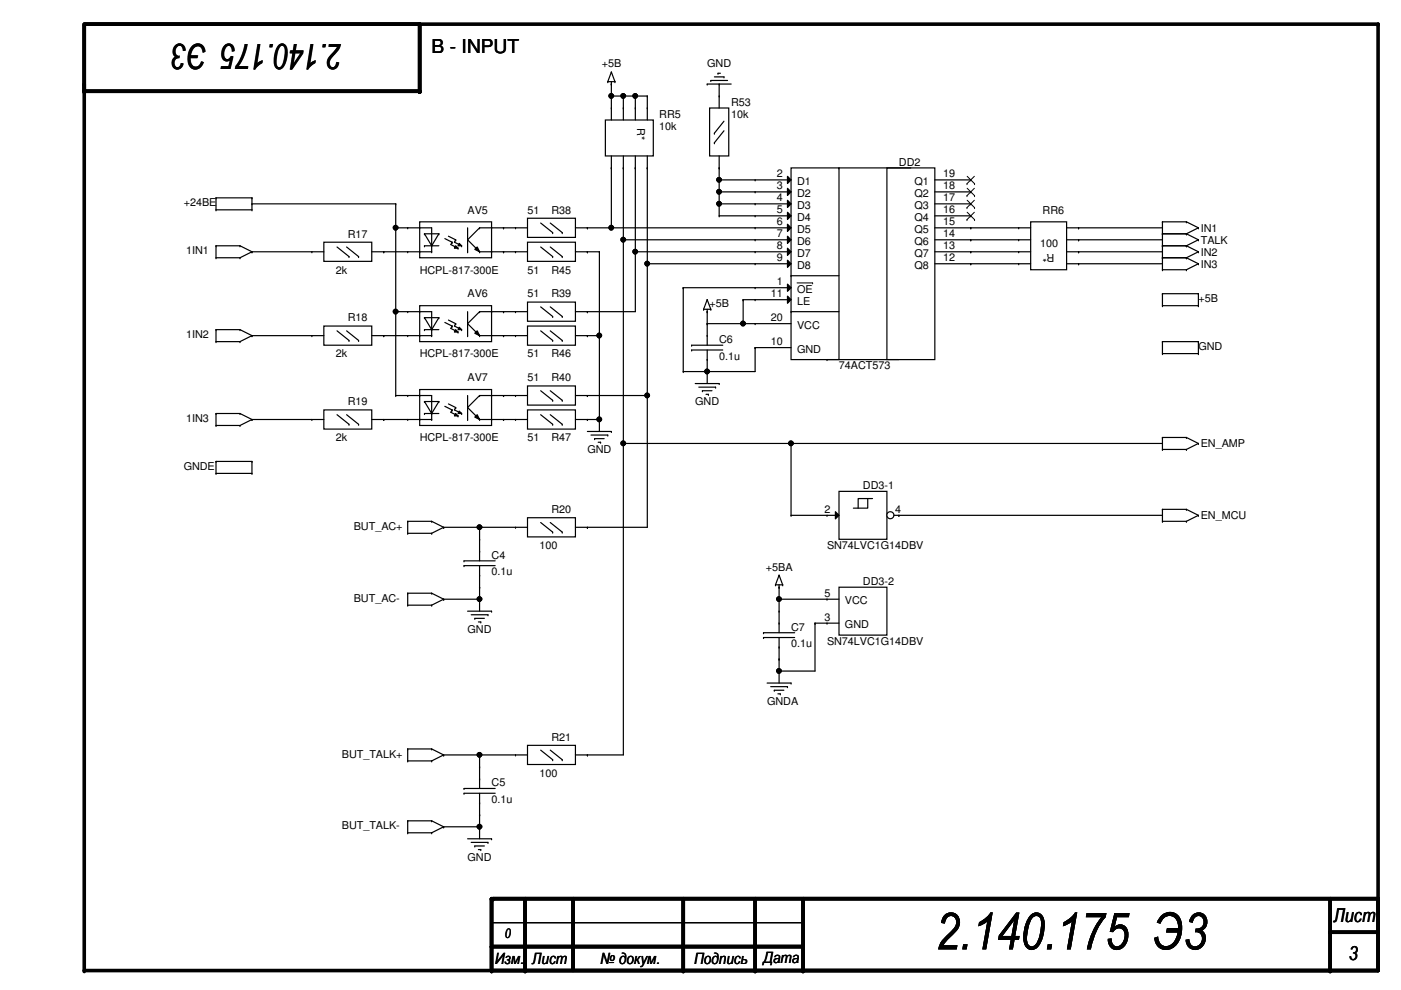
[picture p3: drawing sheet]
<svg xmlns="http://www.w3.org/2000/svg" width="297mm" height="210mm" viewBox="0 0 297 210" stroke-linecap="round" stroke-linejoin="round" font-family="sans-serif">
<path d="M17.9 5.1h274.3v200.7h-274.3v-200.4M89 5.1v14.2h-71.1M104.2 190.5v15.3M104.5 190.5h187.7M111.3 190.5v15.3M121.5 190.5v15M144.9 190.5v15.3M160.1 190.5v15.3M170.3 190.5v15.3M282 197.7h10.2M282 190.5v15.3M104.2 200.7h66.1" fill="none" stroke="#000" stroke-width=".76"/>
<g fill="#000">
<circle cx="17.9" cy="19.3" r=".38"/>
<circle cx="17.9" cy="17.8" r=".38"/>
<circle cx="89" cy="5.1" r=".38"/>
<circle cx="89" cy="19.3" r=".38"/>
<circle cx="292.2" cy="5.1" r=".38"/>
<circle cx="104.2" cy="190.5" r=".38"/>
<circle cx="104.5" cy="190.5" r=".38"/>
<circle cx="282" cy="197.7" r=".38"/>
<circle cx="292.2" cy="190.5" r=".38"/>
<circle cx="17.9" cy="205.8" r=".38"/>
<circle cx="104.2" cy="205.8" r=".38"/>
<circle cx="104.2" cy="200.7" r=".38"/>
<circle cx="111.3" cy="205.8" r=".38"/>
<circle cx="121.5" cy="205.5" r=".38"/>
<circle cx="144.9" cy="205.8" r=".38"/>
<circle cx="160.1" cy="205.8" r=".38"/>
<circle cx="170.3" cy="205.8" r=".38"/>
<circle cx="282" cy="205.8" r=".38"/>
</g>
<g fill="none" stroke="#000" stroke-width=".25">
<path d="M128.9 17.3h.1M128.9 17.3h1.5M129.6 17.8h.1M129.6 15.3h.1M129.6 17.3v.5M129.6 15.3l-.7 2M129.6 15.3l.8 2M130.4 17.3h.1M149.9 17.8h.1M149.9 17.8h5.1M150.7 17.1h.1M150.7 17.1h3.6"/>
<path d="M151.5 16.3h2M152.2 15.5h.1M152.2 15.5h.5M153.5 16.3h.1M128.4 25.4h10.1v7.7h-10.1zM129.6 35.6h.1M129.6 22.9h.1M129.6 22.9v2.5M129.6 33.1v2.5M132.2 35.6h.1M132.2 22.9h.1M132.2 22.9v2.5"/>
<path d="M132.2 33.1v2.5M134.7 35.6h.1M134.7 22.9h.1M134.7 22.9v2.5M134.7 33.1v2.5M137.2 35.6h.1M137.2 22.9h.1M137.2 22.9v2.5M137.2 33.1v2.5M150.4 22.9h4.1v10.2h-4.1zM151.5 28.2h.1M151.5 30.3h.1"/>
<path d="M152.5 20.4h.1M152.5 35.6h.1M152.5 20.4v2.5M152.5 33.1v2.5M153.5 25.7l-2 2.5M153.5 27.7l-2 2.6M45.8 44.5h.1M45.8 42h.1M45.8 54.7h.1M45.8 52.1h.1M45.8 42v2.5M45.8 52.1v2.6"/>
<path d="M45.8 52.1h5.1M45.8 54.7h5.1M45.8 44.5h7.6M45.8 42h7.6M50.9 54.7h.1M50.9 52.1h.1M50.9 52.1l2.5 1.3M53.4 42h.1M53.4 44.5h.1M53.4 53.4h.1M53.4 42v2.5M53.4 53.4l-2.5 1.3"/>
<path d="M66.1 53.4h.1M66.1 53.4h2.6M68.7 51.4h10.1v4h-10.1zM71.5 52.4l2.5 2M73.5 52.4l2.5 2M74 54.4h.1M76 54.4h.1M78.8 53.4h2.6M81.4 53.4h.1M86.4 48.3h.1M86.4 53.4h.1M86.4 53.4h5.1"/>
<path d="M86.4 48.3h5.1v5.1M89 47h15.2v7.7h-15.2zM89 48.3h.1M89 53.4h.1M90 49.6h.1M90 52.1h.1M90 49.6h3M90 52.1h3M90 49.6l1.5 2.5M91.5 53.4h.1M91.5 52.1h.1M93 49.6h.1"/>
<path d="M93 49.6l-1.5 2.5M94.3 50.6l1.5 .8M95.1 50.1l1.5 .7M95.8 51.4h.1M95.8 51.4l-.2 .5 1.5 .7M96.6 52.1l.5 .5h-.8zM96.6 50.8h.1M96.6 50.8l-.3 .6 1.6 .7M97.1 52.6h.1M97.4 51.6l.5 .5h-.8zM97.9 52.1h.1M99.1 53.4h.1"/>
<path d="M99.1 48.3v5.1M100.7 52.9l.5-.5 .5 1zM101.7 48.3h.1M101.7 53.4h.1M101.7 53.4h5.1M101.7 48.3h5.1M101.7 48.3l-2.6 2.5 2.6 2.6M104.2 53.4h.1M104.2 48.3h.1M106.8 53.4h.1M106.8 48.3h.1M109.3 53.4h.1"/>
<path d="M109.3 48.3h.1M109.3 53.4h2.5M109.3 48.3h2.5M111.8 51.4h10.2v4h-10.2zM111.8 46.3h10.2v4h-10.2zM114.6 52.4l2.6 2M114.6 47.3l2.6 2M116.7 52.4l2.5 2M116.7 47.3l2.5 2M117.2 54.4h.1M117.2 49.3h.1M119.2 54.4h.1"/>
<path d="M119.2 49.3h.1M122 53.4h2.5M122 48.3h2.5M124.5 53.4h.1M124.5 48.3h.1M216 48.3h.1M216 50.8h.1M216 53.4h.1M216 55.9h.1M216 53.4h2.5M216 48.3h2.5M216 55.9h2.5"/>
<path d="M216 50.8h2.5M218.5 47h7.6v10.2h-7.6zM226.1 53.4h2.6M226.1 48.3h2.6M226.1 55.9h2.6M226.1 50.8h2.6M228.7 55.9h.1M228.7 53.4h.1M228.7 50.8h.1M228.7 48.3h.1M246.5 49.6h.1M246.5 47h.1"/>
<path d="M246.5 52.1h.1M246.5 54.7h.1M246.5 57.2h.1M246.5 47v10.2M246.5 47h5M246.5 49.6h5M246.5 52.1h5M246.5 54.7h5M246.5 57.2h5M251.5 47h.1M251.5 49.6h.1M251.5 52.1h.1"/>
<path d="M251.5 54.7h.1M251.5 57.2h.1M251.5 47l2.6 1.3M251.5 49.6l2.6 1.2M251.5 52.1l2.6 1.3M251.5 54.7l2.6 1.2M254.1 48.3h.1M254.1 50.8h.1M254.1 53.4h.1M254.1 55.9h.1M254.1 48.3l-2.6 1.3M254.1 50.8l-2.6 1.3"/>
<path d="M254.1 53.4l-2.6 1.3M254.1 55.9l-2.6 1.3M45.8 72.4h.1M45.8 69.9h.1M45.8 72.4h5.1M45.8 69.9v2.5M45.8 69.9h5.1M50.9 72.4h.1M50.9 69.9h.1M50.9 69.9l2.5 1.3M53.4 71.2h.1M53.4 71.2l-2.5 1.2"/>
<path d="M66.1 71.2h.1M66.1 71.2h2.6M68.7 69.1h10.1v4.1h-10.1zM71.5 70.1l2.5 2.1M73.5 70.1l2.5 2.1M74 72.2h.1M76 72.2h.1M78.8 71.2h2.6M81.4 71.2h.1M109.3 71.2h.1M109.3 66.1h.1M109.3 71.2h2.5"/>
<path d="M109.3 66.1h2.5M111.8 69.1h10.2v4.1h-10.2zM111.8 64.1h10.2v4h-10.2zM114.6 70.1l2.6 2.1M114.6 65.1l2.6 2M116.7 70.1l2.5 2.1M116.7 65.1l2.5 2M117.2 72.2h.1M117.2 67.1h.1M119.2 72.2h.1M119.2 67.1h.1M122 71.2h2.5"/>
<path d="M122 66.1h2.5M124.5 71.2h.1M124.5 66.1h.1M149.2 65.6h.1M149.2 65.6h1.5M149.9 66.1h.1M149.9 63.5h.1M149.9 65.6v.5M149.9 63.5l-.7 2.1M149.9 63.5l.8 2.1M150.7 65.6h.1M246.5 64.8h.1"/>
<path d="M246.5 62.3h.1M246.5 75h.1M246.5 72.4h.1M246.5 62.3h7.6M246.5 64.8h7.6M246.5 62.3v2.5M246.5 72.4v2.6M246.5 72.4h7.6M246.5 75h7.6M254.1 62.3h.1M254.1 64.8h.1M254.1 72.4h.1"/>
<path d="M254.1 75h.1M254.1 62.3v2.5M254.1 72.4v2.6M45.8 97.8h.1M45.8 90.2h.1M45.8 87.7h.1M45.8 87.7v2.5M45.8 97.8v2.6M45.8 97.8h7.6M45.8 90.2h5.1M45.8 87.7h5.1M50.9 90.2h.1"/>
<path d="M50.9 87.7h.1M50.9 87.7l2.5 1.2M53.4 97.8h.1M53.4 88.9h.1M53.4 97.8v2.6M53.4 88.9l-2.5 1.3M86.4 83.9h.1M86.4 88.9h.1M86.4 83.9h5.1v5M86.4 88.9h5.1M89 82.6h15.2v7.6h-15.2zM89 83.9h.1"/>
<path d="M89 88.9h.1M90 85.1h.1M90 87.7h.1M90 87.7h3M90 85.1l1.5 2.6M90 85.1h3M91.5 88.9h.1M91.5 87.7h.1M93 85.1h.1M93 85.1l-1.5 2.6M94.3 86.1l1.5 .8M95.1 85.6l1.5 .8"/>
<path d="M95.8 86.9h.1M95.8 86.9l-.2 .5 1.5 .8M96.6 87.7l.5 .5h-.8zM96.6 86.4h.1M96.6 86.4l-.3 .5 1.6 .8M97.1 88.2h.1M97.4 87.2l.5 .5h-.8zM97.9 87.7h.1M99.1 88.9h.1M99.1 83.9v5M100.7 88.4l.5-.5 .5 1zM101.7 83.9h.1"/>
<path d="M101.7 88.9h.1M101.7 83.9l-2.6 2.5 2.6 2.5M101.7 88.9h5.1M101.7 83.9h5.1M104.2 88.9h.1M104.2 83.9h.1M106.8 88.9h.1M106.8 83.9h.1M124.5 91.5h5.1M125.3 92.2h3.6M126.1 93h.1M126.1 93h2"/>
<path d="M126.8 93.8h.5M127.3 93.8h.1M128.9 92.2h.1M129.6 91.5h.1M147.4 81.3h5.1M148.2 82.1h3.5M148.9 82.8h.1M148.9 82.8h2.1M149.7 83.6h.5M150.2 83.6h.1M151.7 82.1h.1M152.5 81.3h.1"/>
<path d="M246.5 95.3h.1M246.5 92.8h.1M246.5 92.8v2.5M246.5 92.8h5M246.5 95.3h5M251.5 92.8h.1M251.5 95.3h.1M251.5 92.8l2.6 1.2M254.1 94h.1M254.1 94l-2.6 1.3M45.8 100.4h.1M45.8 100.4h7.6"/>
<path d="M53.4 100.4h.1M86.4 113.1h.1M86.4 110.5h.1M86.4 113.1h5.1M86.4 110.5v2.6M86.4 110.5h5.1M91.5 113.1h.1M91.5 110.5h.1M91.5 110.5l2.6 1.3M94.1 111.8h.1M94.1 111.8l-2.6 1.3M109.3 111.8h.1"/>
<path d="M109.3 111.8h2.5M111.8 109.8h10.2v4h-10.2zM114.6 110.8l2.6 2M116.7 110.8l2.5 2M117.2 112.8h.1M119.2 112.8h.1M122 111.8h2.5M124.5 111.8h.1M175.3 109.3h.1M175.3 109.3h2.6M177.1 108.5l.8 .8-.8 .7zM177.9 104.2h10.1v10.1h-10.1z"/>
<path d="M184 105.7v2h-3.1M185 105.7h-3.1v2M246.5 110.5h.1M246.5 108h.1M246.5 110.5h5M246.5 108v2.5M246.5 108h5M251.5 108h.1M251.5 110.5h.1M251.5 108l2.6 1.3M254.1 109.3h.1M254.1 109.3l-2.6 1.2"/>
<path d="M86.4 128.3h.1M86.4 125.8h.1M86.4 125.8v2.5M86.4 128.3h5.1M86.4 125.8h5.1M91.5 128.3h.1M91.5 125.8h.1M91.5 125.8l2.6 1.2M94.1 127h.1M94.1 127l-2.6 1.3M99.1 129.6h5.1M99.9 130.3h3.6"/>
<path d="M100.7 131.1h.1M100.7 131.1h2M101.4 131.9h.5M101.9 131.9h.1M103.5 130.3h.1M104.2 129.6h.1M164.4 124h.1M164.4 124h1.5M165.2 124.5h.1M165.2 122h.1M165.2 124v.5M165.2 122l-.8 2"/>
<path d="M165.2 122l.7 2M165.9 124h.1M175.3 127h.1M175.3 132.1h.1M175.3 127h2.6M175.3 132.1h2.6M177.9 124.5h10.1v10.2h-10.1zM86.4 158.8h.1M86.4 158.8v2.5M86.4 158.8h5.1M91.5 158.8h.1M91.5 158.8l2.6 1.3"/>
<path d="M162.6 144.8h5.1M163.4 145.6h3.6M164.2 146.3h.1M164.2 146.3h2M164.9 147.1h.5M165.4 147.1h.1M167 145.6h.1M167.7 144.8h.1M86.4 161.3h.1M86.4 176.6h.1M86.4 174h.1M86.4 174v2.6"/>
<path d="M86.4 161.3h5.1M86.4 176.6h5.1M86.4 174h5.1M91.5 161.3h.1M91.5 176.6h.1M91.5 174h.1M91.5 174l2.6 1.3M94.1 160.1h.1M94.1 175.3h.1M94.1 160.1l-2.6 1.2M94.1 175.3l-2.6 1.3M98.4 168.2h.1"/>
<path d="M98.4 167.2h.1M98.4 168.2h6.6M98.4 167.2h6.6M99.1 177.8h5.1M99.9 178.6h3.6M100.7 179.4h.1M100.7 179.4h2M101.7 170.2h.1M101.7 165.1h.1M101.7 162.6h.1M101.7 172.8h.1M101.7 162.6v4.6"/>
<path d="M101.7 168.2v4.6M103.5 178.6h.1M104.2 177.8h.1M101.4 180.1h.5M101.9 180.1h.1M104.2 195.6h.1M104.2 191.3h.1M104.2 195.6h66.1M104.2 190.8v.5"/>
</g>
<g fill="#000">
<path d="M96.6 52.1l.5 .5h-.8zM97.4 51.6l.5 .5h-.8zM96.6 87.7l.5 .5h-.8zM97.4 87.2l.5 .5h-.8zM177.1 108.5l.8 .8-.8 .7z"/>
<path d="M100.7 52.9l.5-.5 .5 1z" fill-rule="evenodd"/>
<path d="M100.7 88.4l.5-.5 .5 1z" fill-rule="evenodd"/>
</g>
<circle cx="188.8" cy="109.2" r=".75" fill="#fff"/>
<g fill="none" stroke="#000" stroke-width=".25">
<path d="M129.6 17.8h.1M129.6 17.8v5.1M152.5 17.8h.1M152.5 17.8v2.6M129.6 35.6h.1M129.6 20.4h.1M129.6 35.6v12.7M129.6 20.4h7.6M132.2 20.4h.1M132.2 35.6h.1M132.2 35.6v124.5h-10.2M132.2 20.4v2.5"/>
<path d="M134.7 35.6h.1M134.7 20.4h.1M134.7 35.6v30.5h-10.2M134.7 20.4v2.5M137.2 35.6h.1M137.2 20.4h.1M137.2 20.4v2.5M137.2 35.6v76.2h-12.7M152.5 35.6h.1M152.5 38.1h.1M152.5 38.1h15.2M152.5 35.6v10.2"/>
<path d="M160.1 38.1h.1M167 37.4l.7 .7-.7 .8zM167 39.9l.7 .8-.7 .7zM167.7 35.6h10.2v40.6h-10.2zM177.9 35.6h.1M177.9 35.6h15.2M188 35.6h10.2v40.6h-10.2zM198.2 38.1h7.6M205.8 38.1h.1M53.4 43.2h.1M53.4 53.4h.1M53.4 43.2h30.5"/>
<path d="M53.4 53.4h12.7M81.4 53.4h.1M81.4 53.4h5M83.9 43.2h.1M83.9 48.3h.1M83.9 48.3h2.5M83.9 43.2v40.7M106.8 53.4h.1M106.8 48.3h.1M106.8 48.3h2.5M106.8 53.4h2.5M124.5 48.3h.1"/>
<path d="M124.5 53.4h.1M124.5 48.3h43.2M124.5 53.4h2.6M127.1 53.4h.1M127.1 53.4v38.1M129.6 48.3h.1M132.2 50.8h.1M132.2 50.8h35.5M134.7 53.4h.1M134.7 53.4h33M137.2 55.9h.1M137.2 55.9h30.5"/>
<path d="M152.5 40.7h.1M152.5 43.2h.1M152.5 45.8h.1M152.5 40.7h15.2M152.5 43.2h15.2M152.5 45.8h15.2M160.1 40.7h.1M160.1 43.2h.1M160.1 45.8h.1M160.1 48.3h.1M160.1 50.8h.1M160.1 53.4h.1"/>
<path d="M160.1 55.9h.1M167 42.5l.7 .7-.7 .8zM167 45l.7 .8-.7 .7zM167 47.5l.7 .8-.7 .8zM167 50.1l.7 .7-.7 .8zM167 52.6l.7 .8-.7 .7zM167 55.2l.7 .7-.7 .8zM167.7 58.5h.1M167.7 58.5h10.2M198.2 40.7h7.6M198.2 43.2h7.6M198.2 45.8h7.6"/>
<path d="M198.2 48.3h17.8M198.2 50.8h17.8M198.2 53.4h17.8M198.2 55.9h17.8M205.8 40.7h.1M205.8 43.2h.1M205.8 45.8h.1M205.8 48.3h.1M205.8 50.8h.1M205.8 53.4h.1M205.8 55.9h.1M228.7 48.3h.1"/>
<path d="M228.7 50.8h.1M228.7 53.4h.1M228.7 55.9h.1M228.7 48.3h17.8M228.7 50.8h17.8M228.7 53.4h17.8M228.7 55.9h17.8M53.4 71.2h.1M53.4 71.2h12.7M81.4 71.2h.1M81.4 71.2h10.1M83.9 66.1h.1"/>
<path d="M83.9 66.1h7.6v5.1M86.4 66.1h.1M86.4 71.2h.1M89 64.8h15.2v7.6h-15.2zM89 66.1h.1M89 71.2h.1M90 67.4h.1M90 69.9h.1M90 67.4l1.5 2.5M90 67.4h3M90 69.9h3M91.5 71.2h.1"/>
<path d="M91.5 69.9h.1M93 67.4h.1M93 67.4l-1.5 2.5M94.3 68.4l1.5 .7M95.1 67.9l1.5 .7M95.8 69.1h.1M95.8 69.1l-.2 .5 1.5 .8M96.6 69.9l.5 .5h-.8zM96.6 68.6h.1M96.6 68.6l-.3 .5 1.6 .8M97.1 70.4h.1M97.4 69.4l.5 .5h-.8z"/>
<path d="M97.9 69.9h.1M99.1 71.2h.1M99.1 66.1v5.1M100.7 70.7l.5-.6 .5 1.1zM101.7 66.1h.1M101.7 71.2h.1M101.7 66.1h7.6M101.7 66.1l-2.6 2.5 2.6 2.6M101.7 71.2h7.6M104.2 71.2h.1M104.2 66.1h.1M106.8 71.2h.1"/>
<path d="M106.8 66.1h.1M124.5 66.1h.1M124.5 71.2h.1M124.5 71.2h2.6M127.1 71.2h.1M144.9 61h.1M144.9 78.8h.1M144.9 61h22.8M144.9 61v17.8M146.6 74.2h.1M146.6 73.2h.1M146.6 74.2h6.6"/>
<path d="M146.6 73.2h6.6M149.9 76.2h.1M149.9 71.2h.1M149.9 68.6h.1M149.9 78.8h.1M149.9 66.1h.1M149.9 68.6h17.8M149.9 66.1v7.1M149.9 74.2v7.1M157.6 68.6h.1M157.6 63.5h.1M157.6 63.5h10.1"/>
<path d="M157.6 63.5v5.1M160.1 61h.1M160.1 73.7h.1M160.1 63.5h.1M160.1 68.6h.1M160.1 73.7h7.6M160.1 73.7v5.1h-15.2M167 60.2l.7 .8-.7 .8zM167 62.8l.7 .7-.7 .8zM167.7 66.1h.1M167.7 66.1h10.2M175.3 76.2h.1"/>
<path d="M175.3 76.2h15.3M53.4 88.9h.1M53.4 88.9h15.3M66.1 88.9h.1M68.7 86.9h10.1v4.1h-10.1zM71.5 87.9l2.5 2.1M73.5 87.9l2.5 2.1M74 90h.1M76 90h.1M78.8 88.9h7.6M81.4 88.9h.1M83.9 83.9h.1"/>
<path d="M83.9 83.9h2.5M106.8 88.9h.1M106.8 83.9h.1M106.8 88.9h5M106.8 83.9h5M109.3 88.9h.1M109.3 83.9h.1M111.8 86.9h10.2v4.1h-10.2zM111.8 81.8h10.2v4.1h-10.2zM114.6 87.9l2.6 2.1M114.6 82.8l2.6 2.1M116.7 87.9l2.5 2.1"/>
<path d="M116.7 82.8l2.5 2.1M117.2 90h.1M117.2 84.9h.1M119.2 90h.1M119.2 84.9h.1M122 88.9h5.1M122 83.9h15.2M124.5 88.9h.1M124.5 83.9h.1M127.1 88.9h.1M132.2 94h.1M132.2 94h114.3"/>
<path d="M137.2 83.9h.1M167.7 94h.1M167.7 94v15.3M94.1 111.8h.1M94.1 111.8h15.2M98.4 119.9h.1M98.4 118.9h.1M98.4 119.9h6.6M98.4 118.9h6.6M101.7 116.9h.1M101.7 114.3h.1M101.7 111.8h.1"/>
<path d="M101.7 111.8v7.1M101.7 119.9v9.7M124.5 111.8h.1M167.7 109.3h.1M167.7 109.3h7.6M189.6 109.3h56.9M190.6 109.3h.1M94.1 127h.1M94.1 127h7.6M101.7 122h.1M101.7 124.5h.1M101.7 127h.1"/>
<path d="M161.9 135.2h.1M161.9 134.2h.1M161.9 135.2h6.6M161.9 134.2h6.6M165.2 137.2h.1M165.2 132.1h.1M165.2 129.6h.1M165.2 139.7h.1M165.2 124.5h.1M165.2 127h.1M165.2 124.5v9.7M165.2 135.2v9.6"/>
<path d="M165.2 127h10.1M172.8 132.1h.1M172.8 132.1h2.5M172.8 132.1v10.2h-7.6M111.8 158h10.2v4.1h-10.2zM114.6 159l2.6 2.1M116.7 159l2.5 2.1M165.2 142.3h.1M94.1 160.1h.1M94.1 175.3h.1M94.1 160.1h17.7M94.1 175.3h7.6"/>
<path d="M101.7 172.8h.1M101.7 160.1h.1M101.7 175.3h.1M101.7 160.1v2.5M101.7 172.8v5M109.3 160.1h.1M117.2 161.1h.1M119.2 161.1h.1M124.5 160.1h.1"/>
<circle cx="129.6" cy="20.3" r=".49"/>
<circle cx="132.1" cy="20.3" r=".49"/>
<circle cx="134.7" cy="20.3" r=".49"/>
<circle cx="152.5" cy="38.1" r=".49"/>
<circle cx="83.9" cy="48.3" r=".49"/>
<circle cx="129.6" cy="48.3" r=".49"/>
<circle cx="132.1" cy="50.8" r=".49"/>
<circle cx="134.7" cy="53.4" r=".49"/>
<circle cx="137.2" cy="55.9" r=".49"/>
<circle cx="152.5" cy="43.2" r=".49"/>
<circle cx="152.5" cy="40.7" r=".49"/>
<circle cx="83.9" cy="66.1" r=".49"/>
<circle cx="127.1" cy="71.1" r=".49"/>
<circle cx="149.9" cy="78.8" r=".49"/>
<circle cx="157.5" cy="68.6" r=".49"/>
<circle cx="127.1" cy="88.9" r=".49"/>
<circle cx="132.1" cy="94" r=".49"/>
<circle cx="137.2" cy="83.8" r=".49"/>
<circle cx="167.7" cy="94" r=".49"/>
<circle cx="101.7" cy="111.8" r=".49"/>
<circle cx="188.8" cy="109.2" r=".75"/>
<circle cx="101.7" cy="127" r=".49"/>
<circle cx="165.2" cy="127" r=".49"/>
<circle cx="165.2" cy="142.3" r=".49"/>
<circle cx="101.7" cy="160" r=".49"/>
<circle cx="101.7" cy="175.3" r=".49"/>
</g>
<g fill="#000">
<path d="M167 37.4l.7 .7-.7 .8zM167 39.9l.7 .8-.7 .7zM167 42.5l.7 .7-.7 .8zM167 45l.7 .8-.7 .7zM167 47.5l.7 .8-.7 .8zM167 50.1l.7 .7-.7 .8zM167 52.6l.7 .8-.7 .7zM167 55.2l.7 .7-.7 .8zM96.6 69.9l.5 .5h-.8zM97.4 69.4l.5 .5h-.8zM167 60.2l.7 .8-.7 .8zM167 62.8l.7 .7-.7 .8z"/>
<path d="M100.7 70.7l.5-.6 .5 1.1z" fill-rule="evenodd"/>
<circle cx="129.6" cy="20.3" r=".49"/>
<circle cx="132.1" cy="20.3" r=".49"/>
<circle cx="134.7" cy="20.3" r=".49"/>
<circle cx="152.5" cy="38.1" r=".49"/>
<circle cx="83.9" cy="48.3" r=".49"/>
<circle cx="129.6" cy="48.3" r=".49"/>
<circle cx="132.1" cy="50.8" r=".49"/>
<circle cx="134.7" cy="53.4" r=".49"/>
<circle cx="137.2" cy="55.9" r=".49"/>
<circle cx="152.5" cy="43.2" r=".49"/>
<circle cx="152.5" cy="40.7" r=".49"/>
<circle cx="83.9" cy="66.1" r=".49"/>
<circle cx="127.1" cy="71.1" r=".49"/>
<circle cx="149.9" cy="78.8" r=".49"/>
<circle cx="157.5" cy="68.6" r=".49"/>
<circle cx="127.1" cy="88.9" r=".49"/>
<circle cx="132.1" cy="94" r=".49"/>
<circle cx="137.2" cy="83.8" r=".49"/>
<circle cx="167.7" cy="94" r=".49"/>
<circle cx="101.7" cy="111.8" r=".49"/>
<circle cx="101.7" cy="127" r=".49"/>
<circle cx="165.2" cy="127" r=".49"/>
<circle cx="165.2" cy="142.3" r=".49"/>
<circle cx="101.7" cy="160" r=".49"/>
<circle cx="101.7" cy="175.3" r=".49"/>
</g>
<g fill="none" stroke="#000" stroke-width=".21">
<path d="M205 38.9h.1M205.1 37.4l1.5 1.5M205.1 39.9l1.5 1.6M206.6 37.4l-1.6 1.5M206.6 39.9l-1.6 1.6M206.6 38.9h.1M169 60h3.3M172.3 60h.1M205 41.5h.1M205 44h.1M205 46.6h.1M205.1 42.5l1.5 1.5"/>
<path d="M205.1 45l1.5 1.6M206.6 42.5l-1.6 1.5M206.6 45l-1.6 1.6M206.6 41.5h.1M206.6 44h.1M206.6 46.6h.1"/>
</g>
<text font-size="10.9" x="198.4" y="201.3">2.140.175 Э3</text>
<text font-size="7.4" x="72.6" y="9.3" transform="rotate(180 72.6 9.3)">2.140.175 Э3</text>
<g font-size="4.1">
<text x="91.5" y="11.3">B - INPUT</text>
<text x="282.8" y="195.6">Лист</text>
<text x="286" y="203.5">3</text>
</g>
<g font-size="3.3">
<text x="105" y="204.3">Изм. Лист</text>
<text x="127.3" y="204.3">№ докум.</text>
<text x="147.1" y="204.3">Подпись</text>
<text x="161.9" y="204.1">Дата</text>
</g>
<text font-size="2.8" x="107" y="199">0</text>
<g font-size="2.3">
<text x="127.6" y="14.3">+5B</text>
<text x="149.9" y="14.3">GND</text>
<text x="155" y="22.4">R53</text>
<text x="135.1" y="27.2" transform="rotate(90 135.1 27.2)">R*</text>
<text x="139.8" y="25">RR5</text>
<text x="139.8" y="27.5">10k</text>
<text x="155" y="25">10k</text>
<text x="190.6" y="35.1">DD2</text>
<text x="164.7" y="37.6">2</text>
<text x="164.7" y="40.1">3</text>
<text x="169" y="39.2">D1</text>
<text x="169" y="41.7">D2</text>
<text x="193.9" y="39.2">Q1</text>
<text x="193.9" y="41.7">Q2</text>
<text x="200" y="37.6">19</text>
<text x="200" y="40.1">18</text>
<text x="38.9" y="43.8">+24BE</text>
<text x="99.1" y="45.3">AV5</text>
<text x="111.8" y="45.3">51</text>
<text x="116.9" y="45.3">R38</text>
<text x="164.7" y="42.7">4</text>
<text x="164.7" y="45.2">5</text>
<text x="164.7" y="47.8">6</text>
<text x="169" y="44.3">D3</text>
<text x="169" y="46.8">D4</text>
<text x="193.9" y="44.3">Q3</text>
<text x="193.9" y="46.8">Q4</text>
<text x="200" y="42.7">17</text>
<text x="200" y="45.2">16</text>
<text x="200" y="47.8">15</text>
<text x="221.1" y="45.3">RR6</text>
<text x="39.5" y="53.9">1IN1</text>
<text x="73.7" y="50.4">R17</text>
<text x="164.7" y="50.3">7</text>
<text x="164.7" y="52.8">8</text>
<text x="169" y="49.4">D5</text>
<text x="169" y="51.9">D6</text>
<text x="193.9" y="49.4">Q5</text>
<text x="193.9" y="51.9">Q6</text>
<text x="200" y="50.3">14</text>
<text x="200" y="52.8">13</text>
<text x="220.6" y="52.4">100</text>
<text x="223.6" y="53.8" transform="rotate(180 223.6 53.8)">R*</text>
<text x="254.6" y="49.1">IN1</text>
<text x="254.6" y="51.6">TALK</text>
<text x="71.2" y="58">2k</text>
<text x="89" y="58">HCPL-817-300E</text>
<text x="111.8" y="58">51</text>
<text x="116.9" y="58">R45</text>
<text x="164.7" y="55.4">9</text>
<text x="169" y="54.4">D7</text>
<text x="169" y="57">D8</text>
<text x="193.9" y="54.4">Q7</text>
<text x="193.9" y="57">Q8</text>
<text x="200" y="55.4">12</text>
<text x="254.6" y="54.2">IN2</text>
<text x="254.6" y="56.7">IN3</text>
<text x="99.1" y="63.1">AV6</text>
<text x="111.8" y="63.1">51</text>
<text x="116.9" y="63.1">R39</text>
<text x="150.4" y="65.1">+5B</text>
<text x="163.4" y="63">11</text>
<text x="164.7" y="60.5">1</text>
<text x="169" y="62.1">OE</text>
<text x="169" y="64.6">LE</text>
<text x="254.1" y="64.1">+5B</text>
<text x="39.5" y="71.7">1IN2</text>
<text x="73.7" y="68.2">R18</text>
<text x="163.4" y="68.1">20</text>
<text x="169" y="69.7">VCC</text>
<text x="71.2" y="75.8">2k</text>
<text x="89" y="75.8">HCPL-817-300E</text>
<text x="111.8" y="75.8">51</text>
<text x="116.9" y="75.8">R46</text>
<text x="152.5" y="72.7">C6</text>
<text x="152.5" y="76.3">0.1u</text>
<text x="163.4" y="73.2">10</text>
<text x="169" y="74.8">GND</text>
<text x="254.1" y="74.3">GND</text>
<text x="99.1" y="80.9">AV7</text>
<text x="111.8" y="80.9">51</text>
<text x="116.9" y="80.9">R40</text>
<text x="177.9" y="78.3">74ACT573</text>
<text x="39.5" y="89.5">1IN3</text>
<text x="73.7" y="85.9">R19</text>
<text x="147.4" y="85.9">GND</text>
<text x="71.2" y="93.6">2k</text>
<text x="89" y="93.6">HCPL-817-300E</text>
<text x="111.8" y="93.6">51</text>
<text x="116.9" y="93.6">R47</text>
<text x="254.6" y="94.8">EN_AMP</text>
<text x="38.9" y="99.7">GNDE</text>
<text x="124.5" y="96.1">GND</text>
<text x="183" y="103.7">DD3-1</text>
<text x="75" y="112.4">BUT_AC+</text>
<text x="116.9" y="108.8">R20</text>
<text x="174.8" y="108.7">2</text>
<text x="189.8" y="108.7">4</text>
<text x="254.6" y="110.1">EN_MCU</text>
<text x="104.2" y="118.4">C4</text>
<text x="114.4" y="116.4">100</text>
<text x="175.3" y="116.4">SN74LVC1G14DBV</text>
<text x="104.2" y="122">0.1u</text>
<text x="162.4" y="121">+5BA</text>
<text x="183" y="124">DD3-2</text>
<text x="75" y="127.6">BUT_AC-</text>
<text x="174.8" y="126.5">5</text>
<text x="174.8" y="131.6">3</text>
<text x="179.2" y="128.1">VCC</text>
<text x="99.1" y="134.2">GND</text>
<text x="167.7" y="133.7">C7</text>
<text x="167.7" y="137.2">0.1u</text>
<text x="175.3" y="136.7">SN74LVC1G14DBV</text>
<text x="179.2" y="133.2">GND</text>
<text x="162.6" y="149.4">GNDA</text>
<text x="72.5" y="160.6">BUT_TALK+</text>
<text x="116.9" y="157.1">R21</text>
<text x="104.2" y="166.7">C5</text>
<text x="114.4" y="164.7">100</text>
<text x="104.2" y="170.3">0.1u</text>
<text x="72.5" y="175.9">BUT_TALK-</text>
<text x="99.1" y="182.5">GND</text>
</g>
</svg>
